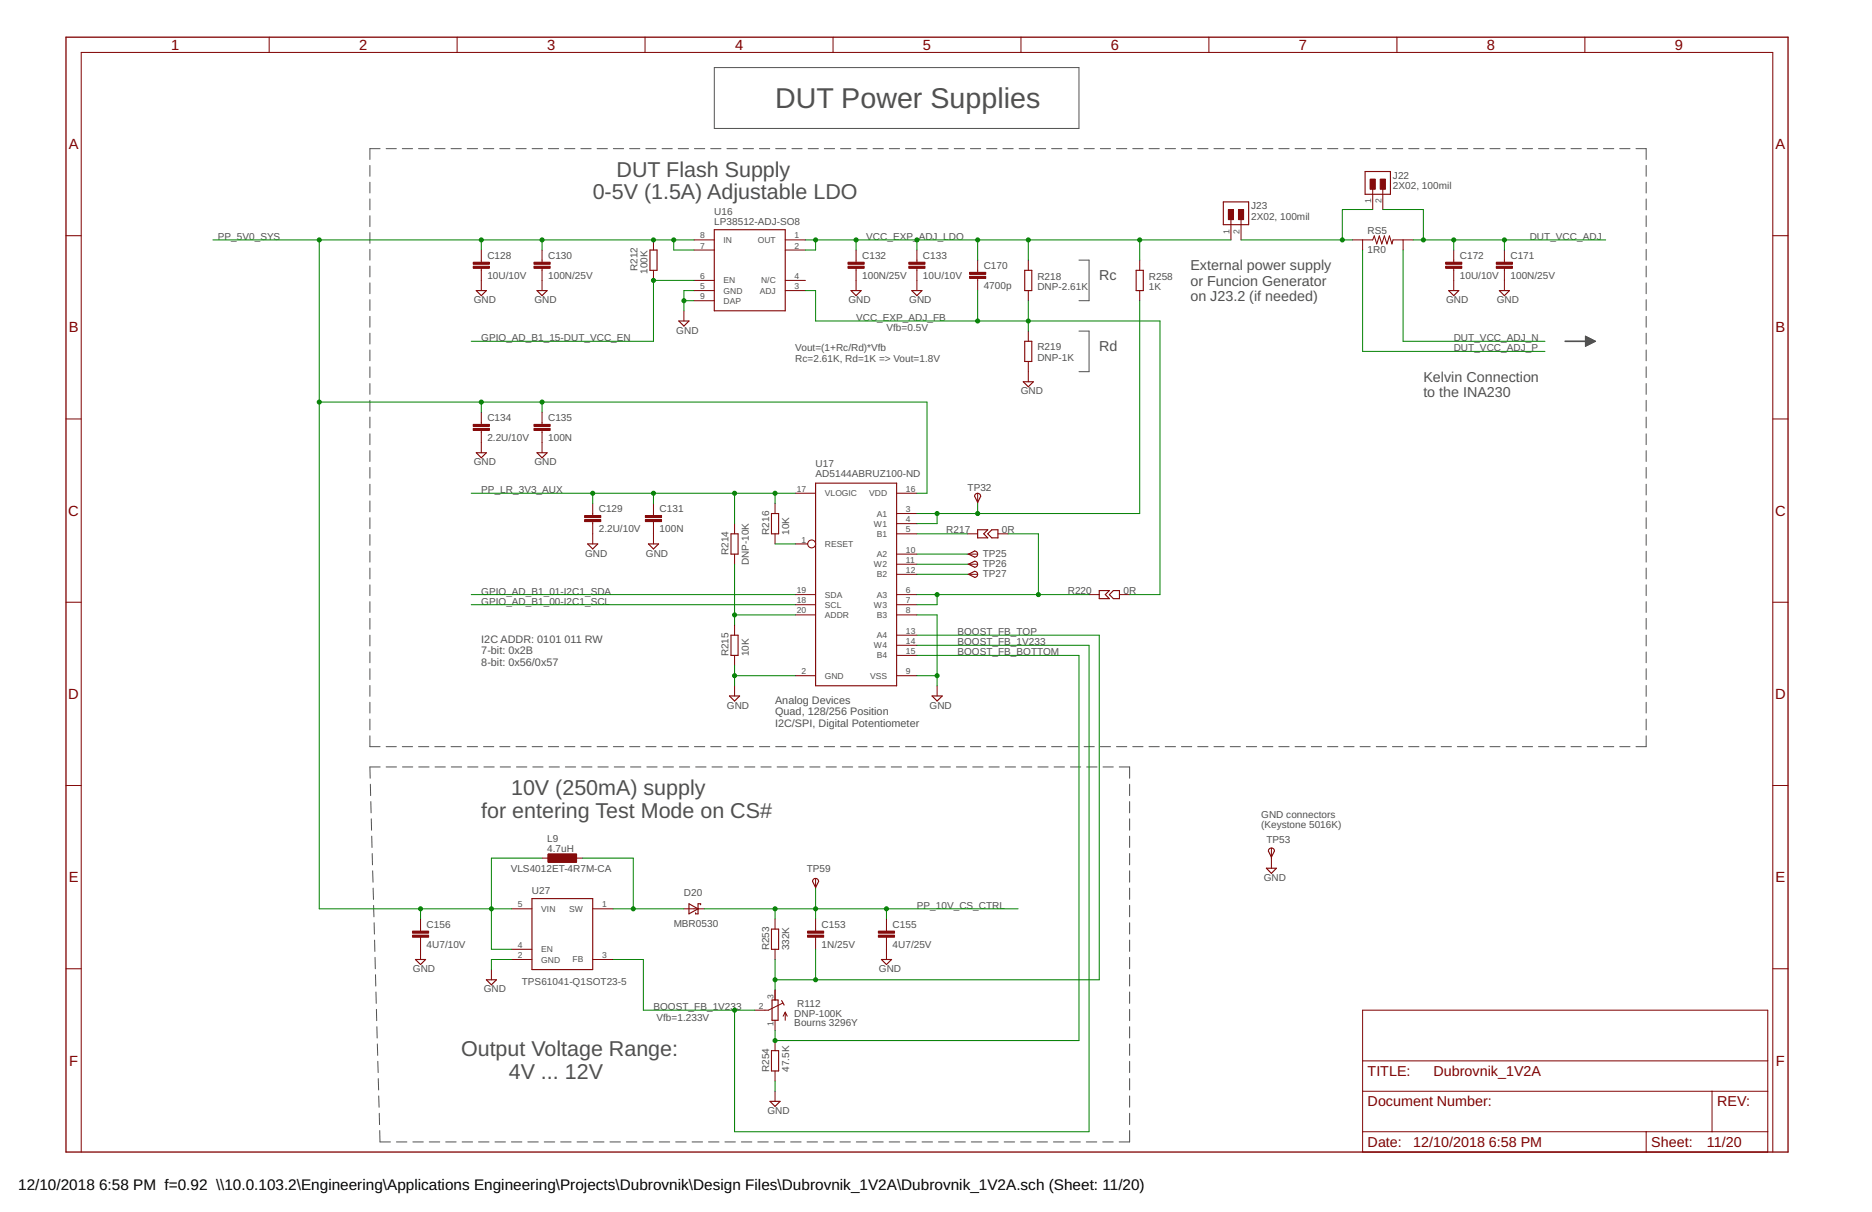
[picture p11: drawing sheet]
<svg xmlns="http://www.w3.org/2000/svg" width="432mm" height="279mm" viewBox="0 0 432 279" stroke-linecap="round" stroke-linejoin="round" font-family="sans-serif">
<g fill="none" stroke="#505050" stroke-width=".23">
<path d="M164.8 15.6h84.1v14h-84.1zM85.3 38.1v2.5M87.7 34.3h-2.4v2.5M89.1 34.3h2.3M92.8 34.3h2.4M96.5 34.3h2.4M100.3 34.3h2.4M104 34.3h2.4M107.8 34.3h2.4M111.5 34.3h2.4M115.3 34.3h2.3M119 34.3h2.4"/>
<path d="M122.7 34.3h2.4M126.5 34.3h2.4M130.2 34.3h2.4M134 34.3h2.4M137.7 34.3h2.4M141.5 34.3h2.3M145.2 34.3h2.4M149 34.3h2.3M152.7 34.3h2.4M156.4 34.3h2.4M160.2 34.3h2.4M163.9 34.3h2.4"/>
<path d="M167.7 34.3h2.4M171.4 34.3h2.4M175.2 34.3h2.3M178.9 34.3h2.4M182.7 34.3h2.3M186.4 34.3h2.4M190.1 34.3h2.4M193.9 34.3h2.4M197.6 34.3h2.4M201.4 34.3h2.4M205.1 34.3h2.4M208.9 34.3h2.3"/>
<path d="M212.6 34.3h2.4M216.4 34.3h2.3M220.1 34.3h2.4M223.8 34.3h2.4M227.6 34.3h2.4M231.3 34.3h2.4M235.1 34.3h2.3M238.8 34.3h2.4M242.6 34.3h2.3M246.3 34.3h2.4M250.1 34.3h2.3M253.8 34.3h2.4"/>
<path d="M257.5 34.3h2.4M261.3 34.3h2.4M265 34.3h2.4M268.8 34.3h2.3M272.5 34.3h2.4M276.3 34.3h2.3M280 34.3h2.4M283.8 34.3h2.3M287.5 34.3h2.4M291.2 34.3h2.4M295 34.3h2.3M298.7 34.3h2.4"/>
<path d="M302.5 34.3h2.3M306.2 34.3h2.4M310 34.3h2.3M313.7 34.3h2.4M317.5 34.3h2.3M321.2 34.3h2.4M324.9 34.3h2.4M328.7 34.3h2.3M332.4 34.3h2.4M336.2 34.3h2.3M339.9 34.3h2.4M343.7 34.3h2.3"/>
<path d="M347.4 34.3h2.4M351.2 34.3h2.3M354.9 34.3h2.4M358.6 34.3h2.4M362.4 34.3h2.3M366.1 34.3h2.4M369.9 34.3h2.3M373.6 34.3h2.4M377.4 34.3h2.3v2.5M379.7 38.1v2.5M85.3 42v2.5M85.3 45.9v2.5"/>
<path d="M85.3 49.7v2.5M85.3 53.6v2.5M85.3 57.5v2.5M248.9 60h2.3v9.3h-2.3M379.7 42v2.5M379.7 45.9v2.5M379.7 49.7v2.5M379.7 53.6v2.5M379.7 57.5v2.5M85.3 61.3v2.5M85.3 65.2v2.5M85.3 69.1v2.5"/>
<path d="M85.3 72.9v2.5M85.3 76.8v2.5M248.9 76.3h2.3v9.4h-2.3M365.7 77.5l2.3 1.2-2.3 1.1zM365.7 79.8h.1M365.7 79.7h.2M365.7 79.6h.5M365.7 79.5h.7M365.7 79.4h.9M365.7 79.3h1.1M365.7 79.2h1.3M365.7 79.1h1.5"/>
<path d="M365.7 79h1.8M365.7 78.8h2M365.7 78.7h2.2M365.7 78.6h2.3M365.7 78.5h2M365.7 78.4h1.8M365.7 78.3h1.6M365.7 78.2h1.4M365.7 78.1h1.2M365.7 78h1M365.7 77.9h.7M365.7 77.8h.5"/>
<path d="M365.7 77.7h.3M365.7 77.6h.1M379.7 61.3v2.5M379.7 65.2v2.5M379.7 69.1v2.5M379.7 72.9v2.5M379.7 76.8v2.5M85.3 80.7v2.5M85.3 84.6v2.4M85.3 88.4v2.5M85.3 92.3v2.5M85.3 96.2v2.4"/>
<path d="M379.7 80.7v2.5M379.7 84.6v2.4M379.7 88.4v2.5M379.7 92.3v2.5M379.7 96.2v2.4M85.3 100v2.5M85.3 103.9v2.5M85.3 107.8v2.4M85.3 111.6v2.5M85.3 115.5v2.5M85.3 119.4v2.5M379.7 100v2.5"/>
<path d="M379.7 103.9v2.5M379.7 107.8v2.4M379.7 111.6v2.5M379.7 115.5v2.5M379.7 119.4v2.5M85.3 123.2v2.5M85.3 127.1v2.5M85.3 131v2.5M85.3 134.8v2.5M85.3 138.7v2.5M379.7 123.2v2.5M379.7 127.1v2.5"/>
<path d="M379.7 131v2.5M379.7 134.8v2.5M379.7 138.7v2.5M85.3 142.6v2.5M85.3 146.4v2.5M85.3 150.3v2.5M85.3 154.2v2.5M85.3 158v2.5M379.7 142.6v2.5M379.7 146.4v2.5M379.7 150.3v2.5M379.7 154.2v2.5"/>
<path d="M379.7 158v2.5M85.3 161.9v2.5M85.3 165.8v2.5M85.3 169.6v2.5h2.4M87.7 176.8h-2.4l.1 2.6M89.1 176.8h2.4M89.1 172.1h2.3M92.8 172.1h2.4M92.8 176.8h2.4M96.5 172.1h2.4M96.6 176.8h2.4M100.3 172.1h2.4"/>
<path d="M100.4 176.8h2.3M104 172.1h2.4M104.1 176.8h2.4M107.8 172.1h2.4M107.9 176.8h2.3M111.5 172.1h2.4M111.6 176.8h2.4M115.3 172.1h2.3M115.4 176.8h2.4M119 172.1h2.4M119.1 176.8h2.4M122.7 172.1h2.4"/>
<path d="M122.9 176.8h2.4M126.5 172.1h2.4M126.7 176.8h2.3M130.2 172.1h2.4M130.4 176.8h2.4M134 172.1h2.4M134.2 176.8h2.3M137.7 172.1h2.4M137.9 176.8h2.4M141.5 172.1h2.3M141.7 176.8h2.4M145.2 172.1h2.4"/>
<path d="M145.4 176.8h2.4M149 172.1h2.3M149.2 176.8h2.4M152.7 172.1h2.4M153 176.8h2.3M156.4 172.1h2.4M156.7 176.8h2.4M160.2 172.1h2.4M160.5 176.8h2.4M163.9 172.1h2.4M164.2 176.8h2.4M167.7 172.1h2.4"/>
<path d="M168 176.8h2.4M171.4 172.1h2.4M171.7 176.8h2.4M175.2 172.1h2.3M175.5 176.8h2.4M178.9 172.1h2.4M179.3 176.8h2.3M182.7 172.1h2.3M183 176.8h2.4M186.4 172.1h2.4M186.8 176.8h2.3M190.1 172.1h2.4"/>
<path d="M190.5 176.8h2.4M193.9 172.1h2.4M194.3 176.8h2.4M197.6 172.1h2.4M198.1 176.8h2.3M201.4 172.1h2.4M201.8 176.8h2.4M205.1 172.1h2.4M205.6 176.8h2.3M208.9 172.1h2.3M209.3 176.8h2.4M212.6 172.1h2.4"/>
<path d="M213.1 176.8h2.4M216.4 172.1h2.3M216.8 176.8h2.4M220.1 172.1h2.4M220.6 176.8h2.4M223.8 172.1h2.4M224.4 176.8h2.3M227.6 172.1h2.4M228.1 176.8h2.4M231.3 172.1h2.4M231.9 176.8h2.4M235.1 172.1h2.3"/>
<path d="M235.6 176.8h2.4M238.8 172.1h2.4M239.4 176.8h2.4M242.6 172.1h2.3M243.1 176.8h2.4M246.3 172.1h2.4M246.9 176.8h2.4M250.1 172.1h2.3M250.7 176.8h2.3M253.8 172.1h2.4M254.4 176.8h2.4M257.5 172.1h2.4"/>
<path d="M258.2 176.8h2.4v2.6M261.3 172.1h2.4M265 172.1h2.4M268.8 172.1h2.3M272.5 172.1h2.4M276.3 172.1h2.3M280 172.1h2.4M283.8 172.1h2.3M287.5 172.1h2.4M291.2 172.1h2.4M295 172.1h2.3M298.7 172.1h2.4"/>
<path d="M302.5 172.1h2.3M306.2 172.1h2.4M310 172.1h2.3M313.7 172.1h2.4M317.5 172.1h2.3M321.2 172.1h2.4M324.9 172.1h2.4M328.7 172.1h2.3M332.4 172.1h2.4M336.2 172.1h2.3M339.9 172.1h2.4M343.7 172.1h2.3"/>
<path d="M347.4 172.1h2.4M351.2 172.1h2.3M354.9 172.1h2.4M358.6 172.1h2.4M362.4 172.1h2.3M366.1 172.1h2.4M369.9 172.1h2.3M373.6 172.1h2.4M379.7 169.6v2.5h-2.3M379.7 161.9v2.5M379.7 165.8v2.5M85.4 180.8l.1 2.6"/>
<path d="M85.5 184.8l.1 2.6M85.6 188.8l.1 2.6M85.7 192.8l.1 2.6M85.9 196.8v2.6M260.6 180.8v2.6M260.6 184.8v2.6M260.6 188.8v2.6M260.6 192.8v2.6M260.6 196.8v2.6M86 200.7v2.7M86.1 204.7v2.6M86.2 208.7l.1 2.6"/>
<path d="M86.3 212.7l.1 2.6M86.4 216.7l.1 2.6M260.6 200.7v2.7M260.6 204.7v2.6M260.6 208.7v2.6M260.6 212.7v2.6M260.6 216.7v2.6M86.5 220.7l.1 2.6M86.6 224.7l.1 2.6M86.7 228.7l.1 2.6M86.8 232.7l.1 2.6M86.9 236.7l.1 2.6"/>
<path d="M260.6 220.7v2.6M260.6 224.7v2.6M260.6 228.7v2.6M260.6 232.7v2.6M260.6 236.7v2.6M87 240.7l.1 2.6M87.1 244.7l.1 2.6M87.2 248.6l.1 2.7M87.4 252.6v2.6M87.5 256.6v2.6M260.6 240.7v2.6M260.6 244.7v2.6"/>
<path d="M260.6 248.6v2.7M260.6 252.6v2.6M260.6 256.6v2.6M87.6 260.6l.1 2.6h2.4M91.4 263.2h2.5M95.2 263.2h2.4M99 263.2h2.4M102.8 263.2h2.4M106.6 263.2h2.4M110.4 263.2h2.4M114.2 263.2h2.4M118 263.2h2.4"/>
<path d="M121.8 263.2h2.4M125.5 263.2h2.5M129.3 263.2h2.4M133.1 263.2h2.4M136.9 263.2h2.4M140.7 263.2h2.4M144.5 263.2h2.4M148.3 263.2h2.4M152.1 263.2h2.4M155.9 263.2h2.4M159.6 263.2h2.5M163.4 263.2h2.4"/>
<path d="M167.2 263.2h2.4M171 263.2h2.4M174.8 263.2h2.4M178.6 263.2h2.4M182.4 263.2h2.4M186.2 263.2h2.4M189.9 263.2h2.5M193.7 263.2h2.5M197.5 263.2h2.4M201.3 263.2h2.4M205.1 263.2h2.4M208.9 263.2h2.4"/>
<path d="M212.7 263.2h2.4M216.5 263.2h2.4M220.3 263.2h2.4M224 263.2h2.5M227.8 263.2h2.5M231.6 263.2h2.4M235.4 263.2h2.4M239.2 263.2h2.4M243 263.2h2.4M246.8 263.2h2.4M250.6 263.2h2.4M254.4 263.2h2.4"/>
<path d="M260.6 260.6v2.6h-2.5"/>
</g>
<path d="M361 78.7h4.7" fill="none" stroke="#505050" stroke-width=".38"/>
<g fill="none" stroke="#800000" stroke-width=".23">
<path d="M62.1 8.6v3.5M105.4 8.6v3.5M148.8 8.6v3.5M192.2 8.6v3.5M235.5 8.6v3.5M278.8 8.6v3.5M322.2 8.6v3.5M365.6 8.6v3.5M15.2 54.3h3.5M111 57.6v2.9M125 57.6v2.9M150.7 55.3v2.3"/>
<path d="M160.1 55.3h4.7M160.1 57.6h4.7M181.1 55.3h4.7M181.1 57.6h4.7M197.5 57.6v2.9M211.5 57.6v2.9M225.5 60v2.8M237.2 60v2.3M262.9 60v2.3M283.9 50.6v4.7M286.3 50.6v4.7M312 55.3h4.6l.4-.9 .6 1.8 .6-1.8 .5 1.8 .6-1.8 .6 1.8 .6-1.8 .6 1.8 .2-.9h4.7"/>
<path d="M314.3 55.3v2.3M316.6 43.6v4.7M319 43.6v4.7M323.6 55.3v2.3M335.3 57.6v2.9M347 57.6v2.9M408.9 54.3h3.5M111 61.8v5.2M125 61.8v5.2M150.7 62.3v2.3M157.8 71.6v2.4M160.1 67h4.7"/>
<path d="M160.1 64.6h4.7M160.1 69.3h4.7M181.1 67h4.7M181.1 64.6h4.7M197.5 61.8v5.2M211.5 61.8v5.2M225.5 64.2v2.8M237.2 67v2.3M237.2 76.3v2.4M262.9 67v2.3M335.3 61.8v5.2M347 61.8v5.2"/>
<path d="M15.2 96.6h3.5M111 95v2.8M111 99.2v5.2M125 95v2.8M125 99.2v5.2M237.2 83.3v4.7M408.9 96.6h3.5M136.7 116.1v2.8M150.7 116.1v2.8M178.8 116.1v2.3M183.5 113.7h4.6M206.8 118.4h4.7"/>
<path d="M206.8 113.7h4.7M225.5 113.7v2.4M15.2 138.8h3.5M136.7 120.2v5.2M150.7 120.2v5.2M169.4 120.7v2.4M169.4 127.7v2.4M178.8 123.1v2.3M183.5 137.1h4.6M183.5 125.4h2.8M183.5 139.4h4.6M206.8 127.7h4.7"/>
<path d="M206.8 137.1h4.7M206.8 123.1h4.7M206.8 132.4h4.7M206.8 139.4h4.7M206.8 120.7h4.7M206.8 130.1h4.7M223.2 127.7h2.3M223.2 123.1h2.3M223.2 132.4h2.3M223.2 130.1h2.3M230.2 123.1h2.3M251.2 137.1h2.4"/>
<path d="M258.2 137.1h2.4M408.9 138.8h3.5M169.4 144.1v2.3M169.4 151.1v2.3M169.4 158.1v2.3M183.5 141.8h4.6M183.5 155.8h4.6M206.8 146.4h4.7M206.8 141.8h4.7M206.8 151.1h4.7M206.8 155.8h4.7M206.8 148.8h4.7"/>
<path d="M216.2 158.1v2.3M15.2 181.1h3.5M125 197.8h2.4M132 197.8h2.4M293.3 195.5v4.7M408.9 181.1h3.5M97 211.8v2.9M97 216v5.2M118 218.8h4.7M118 209.5h4.7M136.7 209.5h4.7M157.8 209.5h4.6"/>
<path d="M178.8 211.8v2.4M178.8 218.8v2.4M188.1 202.5v2.3M188.1 211.8v2.9M188.1 216v2.8M204.5 211.8v2.9M204.5 216v5.2M15.2 223.3h3.5M113.3 223.5v2.4M118 221.2h4.7M136.7 221.2h4.7M178.8 228.2v2.3"/>
<path d="M178.8 235.2v2.3M178.8 239.9v2.3M180.5 231.3l-3.3 1.6h-3.1M181.1 233.3v1.9M181.1 233.3l.5 1M181.1 233.3l-.5 1M314.3 232.9h93.5v32.7h-93.5zM408.9 223.3h3.5M178.8 246.9v2.3M178.8 251.6v2.3M314.3 251.6h93.5M314.3 244.6h93.5"/>
<path d="M394.9 251.6v9.3M18.7 265.6v-253.5h390.2v253.5M314.3 260.9h93.5M379.7 260.9v4.7"/>
<circle cx="187.2" cy="125.4" r=".91"/>
</g>
<g fill="#800000" stroke="#800000" stroke-width=".23">
<path d="M109.2 61.4h3.7v.4h-3.7z"/>
<path d="M109.2 60.5h3.7v.4h-3.7z"/>
<path d="M123.2 61.4h3.7v.4h-3.7z"/>
<path d="M123.2 60.5h3.7v.4h-3.7z"/>
<path d="M195.6 61.4h3.7v.4h-3.7z"/>
<path d="M195.6 60.5h3.7v.4h-3.7z"/>
<path d="M209.6 61.4h3.8v.4h-3.8z"/>
<path d="M209.6 60.5h3.8v.4h-3.8z"/>
<path d="M148.9 119.8h3.7v.4h-3.7z"/>
<path d="M148.9 118.9h3.7v.4h-3.7z"/>
<path d="M123.2 98.8h3.7v.4h-3.7z"/>
<path d="M123.2 97.8h3.7v.5h-3.7z"/>
<path d="M202.6 215.6h3.7v.4h-3.7z"/>
<path d="M202.6 214.7h3.7v.4h-3.7z"/>
<path d="M186.3 215.6h3.7v.4h-3.7z"/>
<path d="M186.3 214.7h3.7v.4h-3.7z"/>
<path d="M316 41.3h1.2v2.3h-1.2z"/>
<path d="M318.4 41.3h1.2v2.3h-1.2z"/>
<path d="M95.1 215.6h3.8v.4h-3.8z"/>
<path d="M95.1 214.7h3.8v.4h-3.8z"/>
<path d="M126.4 196.9h6.6v1.9h-6.6z"/>
<path d="M223.6 63.7h3.8v.5h-3.8z"/>
<path d="M223.6 62.8h3.8v.4h-3.8z"/>
<path d="M345.1 61.4h3.8v.4h-3.8z"/>
<path d="M345.1 60.5h3.8v.4h-3.8z"/>
<path d="M333.5 61.4h3.7v.4h-3.7z"/>
<path d="M333.5 60.5h3.7v.4h-3.7z"/>
<path d="M283.3 48.3h1.2v2.3h-1.2z"/>
<path d="M285.7 48.3h1.2v2.3h-1.2z"/>
<path d="M109.2 98.8h3.7v.4h-3.7z"/>
<path d="M109.2 97.8h3.7v.5h-3.7z"/>
<path d="M134.9 119.8h3.7v.4h-3.7z"/>
<path d="M134.9 118.9h3.7v.4h-3.7z"/>
</g>
<g fill="none" stroke="#800000" stroke-width=".25">
<path d="M314.9 39.5h5.8v5.3h-5.8zM149.9 57.6h1.7v4.7h-1.7zM164.8 53h16.3v18.6h-16.3zM282.2 46.5h5.8v5.3h-5.8zM109.9 67h2.3l-1.2 1.2zM123.9 67h2.3l-1.2 1.2zM156.6 74h2.3l-1.1 1.2zM196.3 67h2.3l-1.1 1.2zM210.3 67h2.4l-1.2 1.2zM236.4 62.3h1.6v4.7h-1.6zM236.4 78.7h1.6v4.6h-1.6zM262.1 62.3h1.6v4.7h-1.6z"/>
<path d="M334.2 67h2.3l-1.2 1.2zM345.8 67h2.4l-1.2 1.2zM236 88h2.4l-1.2 1.2zM109.9 104.4h2.3l-1.2 1.1zM123.9 104.4h2.3l-1.2 1.1zM177.9 118.4h1.7v4.7h-1.7zM188.1 111.4h18.7v46.7h-18.7zM224.9 114a.7 .7 0 0 1 .8-.3 .7 .7 0 0 1 .5 .7l-.7 1.4-.7-1.4zM135.6 125.4h2.3l-1.2 1.2zM149.6 125.4h2.3l-1.2 1.2zM168.6 123.1h1.6v4.6h-1.6zM223.4 127.7l1.4-.7a.71 .71 0 0 1 .7 .7 .71 .71 0 0 1-.7 .7z"/>
<path d="M223.4 130.1l1.4-.7a.7 .7 0 0 1 .7 .7 .7 .7 0 0 1-.7 .7zM223.4 132.4l1.4-.7a.7 .7 0 0 1 .7 .7 .7 .7 0 0 1-.7 .7zM225.5 122.1h2.3l-.9 1 .9 .9h-2.3zM228.8 122.1h1.4v1.9h-1.4l-1-.9zM253.6 136.1h2.3l-.9 1 .9 .9h-2.3zM256.8 136.1h1.4v1.9h-1.4l-.9-.9zM168.6 146.4h1.6v4.7h-1.6zM168.3 160.4h2.3l-1.2 1.2zM215 160.4h2.3l-1.1 1.2zM292.7 195.8a.7 .7 0 0 1 .8-.3 .7 .7 0 0 1 .5 .7l-.7 1.4-.7-1.4zM122.7 207.2h14v16.3h-14zM158.9 208.3l2.1 1.2-2.1 1.2z"/>
<path d="M161.6 208.6v-.3h-.6v2.4h-.6v-.3M177.9 214.2h1.7v4.6h-1.7zM187.6 202.8a.7 .7 0 0 1 .7-.3 .7 .7 0 0 1 .5 .7l-.7 1.4-.7-1.4zM292.1 200.2h2.3l-1.1 1.1zM95.8 221.2h2.4l-1.2 1.2zM112.2 225.9h2.3l-1.2 1.1zM178.1 230.5h1.4v4.7h-1.4zM180.3 230.7l.6 1M203.3 221.2h2.4l-1.2 1.2zM177.6 253.9h2.3l-1.1 1.2zM177.9 242.2h1.7v4.7h-1.7z"/>
</g>
<path d="M15.2 8.6h397.2v257h-397.2z" fill="none" stroke="#800000" stroke-width=".3"/>
<g fill="none" stroke="#008000" stroke-width=".23">
<path d="M49.1 55.3h111M73.6 55.3v154.2h44.4M111 55.3v2.3M125 55.3v2.3M155.4 55.3v2.3h4.7M185.8 55.3h98.1M188.1 55.3v2.3h-2.3M197.5 55.3v2.3M211.5 55.3v2.3M225.5 55.3v4.7M237.2 55.3v4.7M262.9 55.3v4.7"/>
<path d="M286.3 55.3h25.7M314.3 57.6v23.4h42.1M316.6 48.3h-7v7M319 48.3h9.3v7M323.6 57.6v21.1h32.8M326 55.3h44.4M335.3 55.3v2.3M347 55.3v2.3M157.8 69.3h2.3M160.1 67h-2.3v4.6M160.1 64.6h-9.4v14.1h-42M185.8 67h2.3v7h79.5v63.1h-7"/>
<path d="M225.5 67v7M237.2 69.3v7M262.9 69.3v49.1h-51.4M73.6 92.7h140.2v21h-2.3M111 92.7v2.3M125 92.7v2.3M108.7 113.7h74.8M136.7 113.7v2.4M150.7 113.7v2.4M169.4 113.7v7M178.8 113.7v2.4M216.2 118.4v2.3h-4.7"/>
<path d="M225.5 116.1v2.3M108.7 137.1h74.8M108.7 139.4h74.8M169.4 130.1v14M178.8 125.4h4.7M211.5 137.1h39.7M211.5 132.4h11.7M211.5 130.1h11.7M211.5 127.7h11.7M211.5 123.1h11.7M216.2 137.1v2.3h-4.7M232.5 123.1h7v14"/>
<path d="M169.4 155.8h14.1M169.4 153.4v4.7M169.4 141.8h14.1M211.5 155.8h4.7M211.5 148.8h39.7v112.1h-81.8v-28M211.5 141.8h4.7v16.3M211.5 151.1h37.4v88.8h-70.1v-2.4M211.5 146.4h42.1v79.5h-74.8M125 197.8h-11.7v21h4.7M134.4 197.8h11.7v11.7M97 209.5v2.3M141.4 209.5h16.4"/>
<path d="M162.4 209.5h72.4M178.8 209.5v2.3M188.1 204.8v7M188.1 218.8v7.1M204.5 209.5v2.3M118 221.2h-4.7v2.3M141.4 221.2h7v11.7h25.7M178.8 221.2v7M178.8 249.2v2.4"/>
</g>
<g fill="#008000" stroke="#008000" stroke-width=".23">
<circle cx="169.4" cy="155.8" r=".47"/>
<circle cx="216.2" cy="155.8" r=".47"/>
<circle cx="157.8" cy="69.3" r=".47"/>
<circle cx="97" cy="209.5" r=".47"/>
<circle cx="113.3" cy="209.5" r=".47"/>
<circle cx="111" cy="55.3" r=".47"/>
<circle cx="155.4" cy="55.3" r=".47"/>
<circle cx="125" cy="55.3" r=".47"/>
<circle cx="150.7" cy="55.3" r=".47"/>
<circle cx="73.6" cy="55.3" r=".47"/>
<circle cx="111" cy="92.7" r=".47"/>
<circle cx="73.6" cy="92.7" r=".47"/>
<circle cx="125" cy="92.7" r=".47"/>
<circle cx="237.2" cy="55.3" r=".47"/>
<circle cx="211.5" cy="55.3" r=".47"/>
<circle cx="197.5" cy="55.3" r=".47"/>
<circle cx="188.1" cy="55.3" r=".47"/>
<circle cx="225.5" cy="55.3" r=".47"/>
<circle cx="262.9" cy="55.3" r=".47"/>
<circle cx="150.7" cy="64.6" r=".47"/>
<circle cx="169.4" cy="141.8" r=".47"/>
<circle cx="237.2" cy="74" r=".47"/>
<circle cx="225.5" cy="74" r=".47"/>
<circle cx="216.2" cy="137.1" r=".47"/>
<circle cx="239.5" cy="137.1" r=".47"/>
<circle cx="146.1" cy="209.5" r=".47"/>
<circle cx="169.4" cy="232.9" r=".47"/>
<circle cx="188.1" cy="209.5" r=".47"/>
<circle cx="178.8" cy="209.5" r=".47"/>
<circle cx="204.5" cy="209.5" r=".47"/>
<circle cx="328.3" cy="55.3" r=".47"/>
<circle cx="335.3" cy="55.3" r=".47"/>
<circle cx="347" cy="55.3" r=".47"/>
<circle cx="136.7" cy="113.7" r=".47"/>
<circle cx="150.7" cy="113.7" r=".47"/>
<circle cx="169.4" cy="113.7" r=".47"/>
<circle cx="178.8" cy="113.7" r=".47"/>
<circle cx="216.2" cy="118.4" r=".47"/>
<circle cx="225.5" cy="118.4" r=".47"/>
<circle cx="178.8" cy="239.9" r=".47"/>
<circle cx="178.8" cy="225.9" r=".47"/>
<circle cx="188.1" cy="225.9" r=".47"/>
<circle cx="309.6" cy="55.3" r=".47"/>
</g>
<text font-size="6.6" fill="#505050" x="178.8" y="24.9">DUT Power Supplies</text>
<g font-size="5" fill="#505050">
<text x="142.2" y="40.7">DUT Flash Supply</text>
<text x="136.7" y="46">0-5V (1.5A) Adjustable LDO</text>
<text x="117.9" y="183.2">10V (250mA) supply</text>
<text x="111" y="188.5">for entering Test Mode on CS#</text>
<text x="106.3" y="243.4">Output Voltage Range:</text>
<text x="117.4" y="248.6">4V ... 12V</text>
</g>
<g font-size="3.5">
<text x="4.2" y="274.2">12/10/2018</text>
<text x="22.9" y="274.2">6:58 PM f=0.92 \\10.0.103.2\Engineering\Applications Engineering\Projects\Dubrovnik\Design Files\Dubrovnik_1V2A\Dubrovnik_1V2A.sch (Sheet: 11/20)</text>
</g>
<g font-size="3.4" fill="#800000">
<text x="39.5" y="11.5">1</text>
<text x="82.8" y="11.5">2</text>
<text x="126.2" y="11.5">3</text>
<text x="169.5" y="11.5">4</text>
<text x="212.9" y="11.5">5</text>
<text x="256.2" y="11.5">6</text>
<text x="299.6" y="11.5">7</text>
<text x="343" y="11.5">8</text>
<text x="386.3" y="11.5">9</text>
<text x="15.8" y="34.4">A</text>
<text x="409.6" y="34.4">A</text>
<text x="15.8" y="76.6">B</text>
<text x="409.6" y="76.6">B</text>
<text x="15.7" y="118.9">C</text>
<text x="409.4" y="118.9">C</text>
<text x="15.7" y="161.1">D</text>
<text x="409.4" y="161.1">D</text>
<text x="15.8" y="203.4">E</text>
<text x="409.6" y="203.4">E</text>
<text x="15.9" y="245.6">F</text>
<text x="409.6" y="245.6">F</text>
</g>
<g font-size="3.3" fill="#505050">
<text x="253.5" y="64.6">Rc</text>
<text x="274.6" y="62.3">External power supply</text>
<text x="274.6" y="65.8">or Funcion Generator</text>
<text x="274.6" y="69.3">on J23.2 (if needed)</text>
<text x="253.5" y="81">Rd</text>
<text x="328.3" y="88">Kelvin Connection</text>
<text x="328.3" y="91.5">to the INA230</text>
</g>
<g font-size="3.3" fill="#800000">
<text x="315.5" y="248.1">TITLE:</text>
<text x="330.7" y="248.1">Dubrovnik_1V2A</text>
<text x="315.5" y="255.1">Document Number:</text>
<text x="396.1" y="255.1">REV:</text>
<text x="315.5" y="264.4">Date:</text>
<text x="326" y="264.4">12/10/2018</text>
<text x="343.4" y="264.4">6:58 PM</text>
<text x="380.9" y="264.4">Sheet:</text>
<text x="393.7" y="264.4">11/20</text>
</g>
<g font-size="2.5" fill="#505050">
<text x="111" y="148.2">I2C ADDR: 0101</text>
<text x="130.2" y="148.2">011 RW</text>
<text x="111" y="150.9">7-bit: 0x2B</text>
<text x="111" y="153.5">8-bit: 0x56/0x57</text>
<text x="178.8" y="162.2">Analog Devices</text>
<text x="178.8" y="164.9">Quad, 128/256 Position</text>
<text x="178.8" y="167.6">I2C/SPI, Digital Potentiometer</text>
</g>
<g font-size="2.3" fill="#505050">
<text x="321.3" y="41.3">J22</text>
<text x="321.3" y="43.6">2X02, 100mil</text>
<text x="164.8" y="51.8">LP38512-ADJ-SO8</text>
<text x="164.8" y="49.5">U16</text>
<text x="288.6" y="50.6">2X02, 100mil</text>
<text x="288.6" y="48.3">J23</text>
<text x="315.5" y="53.9">RS5</text>
<text x="50.3" y="55.3">PP_5V0_SYS</text>
<text x="112.4" y="59.6">C128</text>
<text x="126.4" y="59.6">C130</text>
<text x="198.9" y="59.6">C132</text>
<text x="199.8" y="55.3">VCC_EXP_ADJ_LDO</text>
<text x="212.9" y="59.6">C133</text>
<text x="315.5" y="58.3">1R0</text>
<text x="336.7" y="59.6">C172</text>
<text x="348.4" y="59.6">C171</text>
<text x="352.8" y="55.3">DUT_VCC_ADJ</text>
<text x="112.4" y="64.3">10U/10V</text>
<text x="126.4" y="64.3">100N/25V</text>
<text x="147" y="62.5" transform="rotate(-90 147 62.5)">R212</text>
<text x="149.3" y="63.1" transform="rotate(-90 149.3 63.1)">100K</text>
<text x="198.9" y="64.3">100N/25V</text>
<text x="212.9" y="64.3">10U/10V</text>
<text x="226.9" y="62">C170</text>
<text x="239.3" y="64.4">R218</text>
<text x="265" y="64.4">R258</text>
<text x="336.7" y="64.3">10U/10V</text>
<text x="348.4" y="64.3">100N/25V</text>
<text x="109.3" y="69.9">GND</text>
<text x="123.3" y="69.9">GND</text>
<text x="195.7" y="69.9">GND</text>
<text x="209.7" y="69.9">GND</text>
<text x="226.9" y="66.6">4700p</text>
<text x="239.3" y="66.8">DNP-2.61K</text>
<text x="265" y="66.8">1K</text>
<text x="333.6" y="69.9">GND</text>
<text x="345.3" y="69.9">GND</text>
<text x="156" y="76.9">GND</text>
<text x="197.5" y="74">VCC_EXP_ADJ_FB</text>
<text x="204.5" y="76.3">Vfb=0.5V</text>
<text x="111" y="78.7">GPIO_AD_B1_15-DUT_VCC_EN</text>
<text x="183.4" y="80.9">Vout=(1+Rc/Rd)*Vfb</text>
<text x="183.4" y="83.3">Rc=2.61K, Rd=1K =&gt; Vout=1.8V</text>
<text x="239.3" y="83.1">DNP-1K</text>
<text x="239.3" y="80.8">R219</text>
<text x="335.3" y="81">DUT_VCC_ADJ_P</text>
<text x="335.3" y="78.7">DUT_VCC_ADJ_N</text>
<text x="235.4" y="90.9">GND</text>
<text x="112.4" y="101.7">2.2U/10V</text>
<text x="112.4" y="97">C134</text>
<text x="126.4" y="101.7">100N</text>
<text x="126.4" y="97">C135</text>
<text x="109.3" y="107.3">GND</text>
<text x="123.3" y="107.3">GND</text>
<text x="188.1" y="107.6">U17</text>
<text x="111" y="113.7">PP_LR_3V3_AUX</text>
<text x="188.1" y="110">AD5144ABRUZ100-ND</text>
<text x="223.2" y="113.1">TP32</text>
<text x="138.1" y="118">C129</text>
<text x="152.1" y="118">C131</text>
<text x="138.1" y="122.7">2.2U/10V</text>
<text x="152.1" y="122.7">100N</text>
<text x="177.4" y="123.3" transform="rotate(-90 177.4 123.3)">R216</text>
<text x="182" y="123.3" transform="rotate(-90 182 123.3)">10K</text>
<text x="218.3" y="122.8">R217</text>
<text x="231.1" y="122.8">0R</text>
<text x="135" y="128.3">GND</text>
<text x="149" y="128.3">GND</text>
<text x="168.1" y="128" transform="rotate(-90 168.1 128)">R214</text>
<text x="172.7" y="130.3" transform="rotate(-90 172.7 130.3)">DNP-10K</text>
<text x="226.7" y="128.3">TP25</text>
<text x="226.7" y="130.7">TP26</text>
<text x="111" y="137.1">GPIO_AD_B1_01-I2C1_SDA</text>
<text x="226.7" y="133">TP27</text>
<text x="246.3" y="136.9">R220</text>
<text x="259.2" y="136.8">0R</text>
<text x="111" y="139.4">GPIO_AD_B1_00-I2C1_SCL</text>
<text x="220.8" y="148.8">BOOST_FB_1V233</text>
<text x="220.8" y="146.4">BOOST_FB_TOP</text>
<text x="168.1" y="151.3" transform="rotate(-90 168.1 151.3)">R215</text>
<text x="172.7" y="151.3" transform="rotate(-90 172.7 151.3)">10K</text>
<text x="220.8" y="151.1">BOOST_FB_BOTTOM</text>
<text x="167.7" y="163.4">GND</text>
<text x="214.4" y="163.4">GND</text>
<text x="290.9" y="188.5">GND connectors</text>
<text x="290.9" y="190.8">(Keystone 5016K)</text>
<text x="126.2" y="196.4">4.7uH</text>
<text x="126.2" y="194.1">L9</text>
<text x="292.1" y="194.3">TP53</text>
<text x="117.8" y="201.1">VLS4012ET-4R7M-CA</text>
<text x="186.1" y="201.1">TP59</text>
<text x="291.5" y="203.1">GND</text>
<text x="122.7" y="206">U27</text>
<text x="157.7" y="206.6">D20</text>
<text x="211.5" y="209.5">PP_10V_CS_CTRL</text>
<text x="98.4" y="213.8">C156</text>
<text x="155.4" y="213.6">MBR0530</text>
<text x="189.5" y="213.8">C153</text>
<text x="205.9" y="213.8">C155</text>
<text x="98.4" y="218.5">4U7/10V</text>
<text x="177.4" y="219.1" transform="rotate(-90 177.4 219.1)">R253</text>
<text x="182" y="219.1" transform="rotate(-90 182 219.1)">332K</text>
<text x="189.5" y="218.5">1N/25V</text>
<text x="205.9" y="218.5">4U7/25V</text>
<text x="95.2" y="224.1">GND</text>
<text x="120.4" y="227">TPS61041-Q1SOT23-5</text>
<text x="202.7" y="224.1">GND</text>
<text x="111.6" y="228.8">GND</text>
<text x="150.7" y="232.9">BOOST_FB_1V233</text>
<text x="183.9" y="232.1">R112</text>
<text x="151.4" y="235.4">Vfb=1.233V</text>
<text x="183.2" y="236.6">Bourns 3296Y</text>
<text x="183.2" y="234.5">DNP-100K</text>
<text x="177.4" y="247.1" transform="rotate(-90 177.4 247.1)">R254</text>
<text x="182" y="247.1" transform="rotate(-90 182 247.1)">47.5K</text>
<text x="177" y="256.8">GND</text>
</g>
<g font-size="2" fill="#505050">
<text x="316.3" y="46.9" transform="rotate(-90 316.3 46.9)">1</text>
<text x="318.6" y="46.9" transform="rotate(-90 318.6 46.9)">2</text>
<text x="283.6" y="53.9" transform="rotate(-90 283.6 53.9)">1</text>
<text x="285.9" y="53.9" transform="rotate(-90 285.9 53.9)">2</text>
<text x="161.5" y="55">8</text>
<text x="161.5" y="57.3">7</text>
<text x="166.9" y="56">IN</text>
<text x="174.8" y="56">OUT</text>
<text x="183.3" y="55">1</text>
<text x="183.3" y="57.3">2</text>
<text x="161.5" y="64.3">6</text>
<text x="166.9" y="65.3">EN</text>
<text x="175.6" y="65.3">N/C</text>
<text x="183.3" y="64.3">4</text>
<text x="161.5" y="66.7">5</text>
<text x="161.5" y="69">9</text>
<text x="166.9" y="67.7">GND</text>
<text x="166.9" y="70">DAP</text>
<text x="175.2" y="67.7">ADJ</text>
<text x="183.3" y="66.7">3</text>
<text x="183.8" y="113.4">17</text>
<text x="209" y="113.4">16</text>
<text x="190.3" y="114.4">VLOGIC</text>
<text x="200.5" y="114.4">VDD</text>
<text x="202.3" y="119.1">A1</text>
<text x="209" y="118.1">3</text>
<text x="184.9" y="125.1">1</text>
<text x="201.6" y="121.4">W1</text>
<text x="202.3" y="123.8">B1</text>
<text x="209" y="122.7">5</text>
<text x="209" y="120.4">4</text>
<text x="190.3" y="126.1">RESET</text>
<text x="201.6" y="130.8">W2</text>
<text x="202.3" y="128.4">A2</text>
<text x="209" y="127.4">10</text>
<text x="209" y="129.7">11</text>
<text x="183.8" y="136.7">19</text>
<text x="190.3" y="137.8">SDA</text>
<text x="202.3" y="137.8">A3</text>
<text x="202.3" y="133.1">B2</text>
<text x="209" y="136.7">6</text>
<text x="209" y="132.1">12</text>
<text x="183.8" y="141.4">20</text>
<text x="183.8" y="139.1">18</text>
<text x="190.3" y="142.5">ADDR</text>
<text x="190.3" y="140.1">SCL</text>
<text x="201.6" y="140.1">W3</text>
<text x="202.3" y="142.4">B3</text>
<text x="209" y="141.4">8</text>
<text x="209" y="139.1">7</text>
<text x="201.6" y="149.5">W4</text>
<text x="202.3" y="147.1">A4</text>
<text x="209" y="146.1">13</text>
<text x="209" y="148.4">14</text>
<text x="184.9" y="155.4">2</text>
<text x="202.3" y="151.8">B4</text>
<text x="209" y="150.8">15</text>
<text x="209" y="155.4">9</text>
<text x="190.3" y="156.5">GND</text>
<text x="200.7" y="156.5">VSS</text>
<text x="119.4" y="209.2">5</text>
<text x="138.9" y="209.2">1</text>
<text x="124.8" y="210.2">VIN</text>
<text x="131.3" y="210.2">SW</text>
<text x="119.4" y="218.5">4</text>
<text x="119.4" y="220.9">2</text>
<text x="124.8" y="219.6">EN</text>
<text x="124.8" y="221.9">GND</text>
<text x="132.1" y="221.9">FB</text>
<text x="138.9" y="220.9">3</text>
<text x="175" y="232.5">2</text>
<text x="178.4" y="230.2" transform="rotate(-90 178.4 230.2)">3</text>
<text x="178.4" y="236.6" transform="rotate(-90 178.4 236.6)">1</text>
</g>
</svg>
